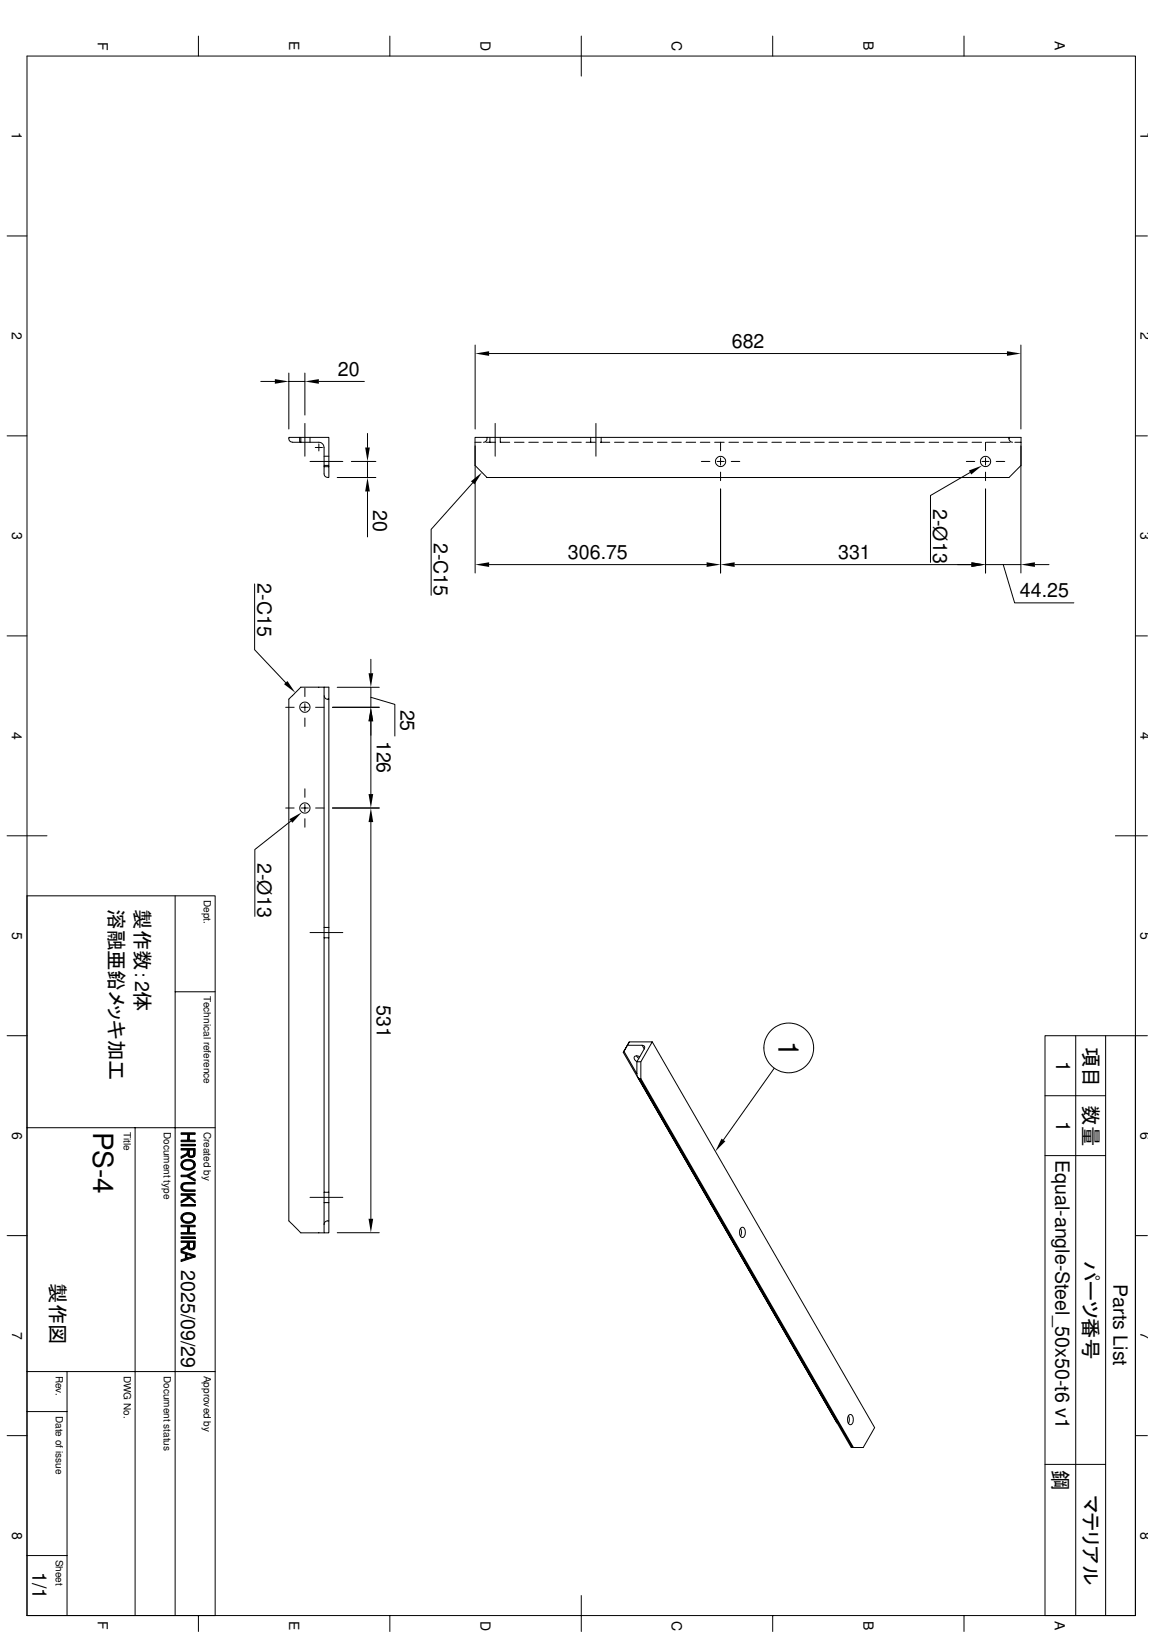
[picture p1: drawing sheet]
<svg xmlns="http://www.w3.org/2000/svg" width="210mm" height="297mm" viewBox="0 0 210 297" stroke-linecap="round" stroke-linejoin="round" font-family="sans-serif">
<g fill="none" stroke="#000" stroke-width=".18">
<path d="M4.9 10.2h201.6v283.8h-201.6zM36.1 6.6v3.6M70.9 6.6v3.6M105.7 6.6v7.2M140.5 6.6v3.6M175.3 6.6v3.6M1.3 42.9h3.6M206.5 42.9h2.2M1.3 79.3h3.6M47.4 69.4h2.6M52.5 79.6h2.2v.9h-1.5a.69 .69 0 0 1-.7-.9zM52.5 67.9v10.2"/>
<path d="M52.5 69.4h3M54.5 79.6v.9M54.7 79.6h5.1v5.1h-.9v-3.3a.94 .94 0 0 0-.9-.9h-3.3M55.5 67.9v7.6M55.5 77.1v5.9M56.4 79.6v.9M58 69.4h8.3M66.8 78.9v2.5M86.4 62.8v15.3M88.6 79.6a.7 .7 0 0 1-.7 .9M89 64.3h94.2M89.1 79.6v.9"/>
<path d="M90.1 77.1v5.9M91 79.6v.9h1.7M107.4 79.6v.9M108.4 77.1v5.9M109.3 79.6v.9M183.5 79.6a.7 .7 0 0 0 .7 .9M185.7 62.8v15.3M206.5 79.3h2.2M56.4 84h6M57.3 81.4h1.4M58 80.8v1.3M58.9 84.7v1.6a.72 .72 0 0 0 .9 .6v-2.2"/>
<path d="M58.9 84.9h.9M58.9 83h.9M61.3 86.9h7.1M63.9 84h4.5M66.8 84v2.9M66.8 89.5v8.2M86 87.9l-7.6 8.5v12M86.4 80.5h1.1M86.4 81.2v23.1M88.4 80.5h1.7M93.6 80.5h1.7M96.2 80.5h1.7"/>
<path d="M98.8 80.5h1.7M101.4 80.5h1.7M104 80.5h1.7M106.6 80.5h1.7M109.2 80.5h1.7M111.8 80.5h1.7M114.4 80.5h1.7M117 80.5h1.7M119.6 80.5h1.7M122.2 80.5h1.7M124.8 80.5h1.7M127.4 80.5h1.7"/>
<path d="M127.6 84h1.5M130 80.5h1.7M130.4 84h1.3M131.1 80.5v1.5M131.1 83.3v1.3M131.1 85.9v1.6M131.1 89v15.3M132.6 80.5h1.7M133 84h1.6M135.2 80.5h1.7M137.8 80.5h1.7M140.4 80.5h1.7"/>
<path d="M143 80.5h1.7M145.6 80.5h1.7M148.2 80.5h1.7M150.8 80.5h1.7M153.4 80.5h1.7M156 80.5h1.7M158.6 80.5h1.7M161.2 80.5h1.7M163.8 80.5h1.7M166.4 80.5h1.7M169 80.5h1.7M171.6 80.5h1.7"/>
<path d="M174.2 80.5h1.7M175.8 84h1.5M176.4 86l-7.2 4.2v12.2M176.8 80.5h1.7M178.6 84h1.3M179.3 80.5v1.5M179.3 83.3v1.3M179.3 85.9v1.6M179.3 89v15.3M179.4 80.5h1.7M181.2 84h1.6M182 80.5h1.7"/>
<path d="M184.6 80.5h1.1M185.7 84.7l-2.2 2.2h-94.9l-2.2-2.2v-5.1h99.3v24.7M1.3 115.7h3.6M46.3 106.3v12l5.7 5.9M67.5 120v2.5M89 102.8h39.5M133.6 102.8h43.1M179.3 102.8h6.4zM182.5 102.8l2.1 6.9h10.7M188.2 102.8h2.6M206.5 115.7h2.2M52 128.7h1.5"/>
<path d="M54.8 128.7h1.3M55.5 125.2v1.6M55.5 128.1v1.3M55.5 130.7v1.5M57.4 128.7h1.5M58.9 125.1h-4.2l-2.2 2.2v94.9l2.2 2.2h4.2M58.9 125.1h.9v2.2h-.2M58.9 125.1v97.7M59 126.6a.65 .65 0 0 0 .6 .7M59.8 127.3v94.9M60.5 128.7h8.5M61.3 125.1h7.7"/>
<path d="M67.5 125.1v3.6zM67.5 126.9l4.3 1.3v5.8M67.5 131.3v13.2M1.3 152.1h7.3M52 147.1h1.5M52.9 149.4l-6.5 5.2v12.2M54.8 147.1h1.3M55.5 143.6v1.5M55.5 146.4v1.3M55.5 149v1.6M57.4 147.1h1.5M60.5 147.1h8.5"/>
<path d="M67.5 149.6v72.2M202.9 152.1h5.8M4.9 163h34.2v131M31.9 163v131M56.4 169.7h6M58.9 170.7h.9M58.9 168.8h.9M1.3 188.5h3.6M31.9 180.5h7.2M113.5 191.3l-.1 .2zM113.5 191.3l2.3 4.1M114.1 190.2h2.7"/>
<path d="M114.5 189.6l-1 1.7zM114.5 189.6h4.1l-2 3.7h-.8l1.4-2.4M115.8 192.2l.4 .4M116.4 192.3a.62 .62 0 0 0-1.1 .3l.5 .7v2.1a.8 .8 0 0 0 .6 .9M116.4 196.3l38.6 67.2M116.6 193.3v3h-.2M116.6 196.3l38.6 67.2M116.8 190.3a.4 .4 0 0 1 .4 .2 .4 .4 0 0 1 0 .4M116.8 190.2l.4 .7M118.6 189.6l40.5 70.2-2.1 3.7h-2.2l-41.4-72M140.8 194.4l-9.2 13.1M190.1 199.4h11"/>
<path d="M195.7 188.5v105.5M201.1 188.5v105.5M206.5 188.5h-16.4v105.5M206.5 188.5h2.2M206.5 188.5v105.5M4.9 205.3h34.2M24.6 205.3v88.7M32.9 207.5h1.2l.3-1v1h1.1v.3h-2.6zM32.9 206.2h2.6v.3h-1.1l-.3 1v-1h-1.2zM32.9 208.3h2.6v.3h-2.6zM32.9 210.5l1-.5 .2-.4v.5l-.1 .2-1.1 .5zM32.9 209h2.6l-.1 1.4-.1 .1-.1-1.2h-.8l-.1 1.2-.2-.4v-.8h-1.2z"/>
<path d="M32.9 213.9h1.1l1.5 .8v.3l-1.5-.8h-1.1zM32.9 218.6l1.3-.7 .3 .2-1.6 .9zM32.9 217.3h2.6v.3h-2.6zM32.9 219.2h2.6v.3h-2.6zM33.1 215.5l.1-.1v.6a.56 .56 0 0 0 .8 .6h1.5v.2h-1.5a.84 .84 0 0 1-1-.3 .84 .84 0 0 1 .1-1zM33.2 211.3l.7-.3 .7 .1 .7 .3-.1 .6a1.15 1.15 0 0 0-1.8-.4l-.2 .3v.7l-.3-.5v-.4zM33.2 212a1.16 1.16 0 0 0 2 .3l.1-.9 .2 .3v.6l-.4 .5-.5 .1h-.8l-.5-.2zM33.2 215.4l.7-.2h1.6v.3h-1.5a.58 .58 0 0 0-.8 .5zM33.8 217.6h.4l1.3 1v.3zM34 213.9l1.5-.8v.3l-1.2 .7zM34.4 209.3v.6a.42 .42 0 0 0 .4 .5 .42 .42 0 0 0 .4-.4l.1 .5-.4 .2-.5-.1zM56.4 217.9h6"/>
<path d="M58.9 218.9h.9M58.9 217h.9M190.1 210.3h11M1.3 224.9h3.6M32.9 224.3h1.2l.3-1v1h1.1v.3h-2.6zM32.9 223h2.6v.3h-1.1l-.3 1v-1h-1.2zM32.9 225.1h2.6v.3h-2.6zM32.9 227.3l1-.5 .2-.4v.5l-.2 .3-1 .5zM32.9 225.9h2.6l-.1 1.3-.1 .2-.1-1.3h-.8v1.3l-.3-.4v-.9h-1.2zM32.9 227.7l2.6 .8v.3l-1.5-.5-.3 .8v-.9l-.8-.2zM32.9 229.3l.8-.2 .3-.8v.7l1.2-.4 .3 .2-2.6 .8zM33.1 221.1l.6-.4h1l.6 .3-.1 .7a1.15 1.15 0 0 0-1.8-.4l-.2 .3v.7l-.1-.1a.83 .83 0 0 1 0-1.1z"/>
<path d="M33.2 221.7l.1 .3 .2 .2 .9 .2a.77 .77 0 0 0 .8-.7l.1-.7 .2 .4v.6l-.4 .4-.7 .3-.6-.1-.5-.2zM34.4 226.1v.6a.42 .42 0 0 0 .4 .5 .42 .42 0 0 0 .4-.4l.1 .6-.4 .1-.5-.1zM59.1 222.5l.3-.3h.4v2.2h-.9zM61.3 224.4h7.7M134.7 223.6a1.38 1.38 0 0 1 0 1.4M134.8 223.5a.53 .53 0 0 1 .6 0 .53 .53 0 0 1 .2 .6 .82 .82 0 0 1-.7 1.1 1.29 1.29 0 0 1-.1-1.7zM206.5 224.9h2.2M4.9 256.9h7.3M4.9 249.6h34.2M12.2 249.6v44.4M152.2 258.9l.1 .2M154.3 257.7a1.38 1.38 0 0 1 0 1.4"/>
<path d="M154.5 257.5a.53 .53 0 0 1 .5 .1 .53 .53 0 0 1 .2 .6 .82 .82 0 0 1-.6 1.1 1.29 1.29 0 0 1-.1-1.8zM1.3 261.3h3.6M190.1 266.5h11M206.5 261.3h2.2M4.9 283.1h7.3M36.1 294v2.9M70.9 294v2.9M105.7 290.4v6.5M140.5 294v2.9M175.3 294v2.9"/>
<circle cx="131.1" cy="84" r=".93"/>
<circle cx="179.3" cy="84" r=".93"/>
<circle cx="55.5" cy="128.7" r=".93"/>
<circle cx="55.5" cy="147.1" r=".93"/>
<circle cx="143.5" cy="190.7" r="4.5"/>
</g>
<g fill="#000">
<path d="M50 69l2.5 .4-2.5 .4zM55.5 69.4l2.5-.4v.8zM86.4 64.3l2.6-.4v.9zM183.2 63.9l2.5 .4-2.5 .5zM66.4 81.4h.9l-.5 2.6zM66.8 86.9l.5 2.6h-.9zM85.7 87.6l2-1.6-1.4 2.2zM176.2 85.6l2.4-.9-1.9 1.7zM86.4 102.8l2.6-.5v.9zM128.5 102.3l2.6 .5-2.6 .4zM131.1 102.8l2.5-.5v.9zM176.7 102.3l2.6 .5-2.6 .4z"/>
<path d="M185.7 102.8l2.5-.5v.9zM51.7 124.5l.6-.5 1.4 2.1zM67.5 128.7l.4 2.6h-.9zM67 122.5h.9l-.4 2.6zM52.6 149.1l2.3-1.3-1.7 2zM67.5 147.1l.4 2.5h-.9zM67 144.5h.9l-.4 2.6zM131.2 207.2l.7 .5-1.8 1.9zM67 221.8h.9l-.4 2.6z"/>
<path d="M32.9 210.5l1-.5 .2-.4v.5l-.1 .2-1.1 .5z" fill-rule="evenodd"/>
<path d="M32.9 218.6l1.3-.7 .3 .2-1.6 .9z" fill-rule="evenodd"/>
<path d="M34.4 209.3v.6a.42 .42 0 0 0 .4 .5 .42 .42 0 0 0 .4-.4l.1 .5-.4 .2-.5-.1z" fill-rule="evenodd"/>
<path d="M33.2 211.3l.7-.3 .7 .1 .7 .3-.1 .6a1.15 1.15 0 0 0-1.8-.4l-.2 .3v.7l-.3-.5v-.4z" fill-rule="evenodd"/>
<path d="M32.9 207.5h1.2l.3-1v1h1.1v.3h-2.6z" fill-rule="evenodd"/>
<path d="M32.9 206.2h2.6v.3h-1.1l-.3 1v-1h-1.2z" fill-rule="evenodd"/>
<path d="M32.9 209h2.6l-.1 1.4-.1 .1-.1-1.2h-.8l-.1 1.2-.2-.4v-.8h-1.2z" fill-rule="evenodd"/>
<path d="M34 213.9l1.5-.8v.3l-1.2 .7z" fill-rule="evenodd"/>
<path d="M32.9 213.9h1.1l1.5 .8v.3l-1.5-.8h-1.1z" fill-rule="evenodd"/>
<path d="M33.1 215.5l.1-.1v.6a.56 .56 0 0 0 .8 .6h1.5v.2h-1.5a.84 .84 0 0 1-1-.3 .84 .84 0 0 1 .1-1z" fill-rule="evenodd"/>
<path d="M33.2 215.4l.7-.2h1.6v.3h-1.5a.58 .58 0 0 0-.8 .5z" fill-rule="evenodd"/>
<path d="M33.8 217.6h.4l1.3 1v.3z" fill-rule="evenodd"/>
<path d="M32.9 217.3h2.6v.3h-2.6z" fill-rule="evenodd"/>
<path d="M33.2 212a1.16 1.16 0 0 0 2 .3l.1-.9 .2 .3v.6l-.4 .5-.5 .1h-.8l-.5-.2z" fill-rule="evenodd"/>
<path d="M32.9 227.3l1-.5 .2-.4v.5l-.2 .3-1 .5z" fill-rule="evenodd"/>
<path d="M33.1 221.1l.6-.4h1l.6 .3-.1 .7a1.15 1.15 0 0 0-1.8-.4l-.2 .3v.7l-.1-.1a.83 .83 0 0 1 0-1.1z" fill-rule="evenodd"/>
<path d="M34.4 226.1v.6a.42 .42 0 0 0 .4 .5 .42 .42 0 0 0 .4-.4l.1 .6-.4 .1-.5-.1z" fill-rule="evenodd"/>
<path d="M32.9 224.3h1.2l.3-1v1h1.1v.3h-2.6z" fill-rule="evenodd"/>
<path d="M32.9 223h2.6v.3h-1.1l-.3 1v-1h-1.2z" fill-rule="evenodd"/>
<path d="M32.9 225.9h2.6l-.1 1.3-.1 .2-.1-1.3h-.8v1.3l-.3-.4v-.9h-1.2z" fill-rule="evenodd"/>
<path d="M32.9 227.7l2.6 .8v.3l-1.5-.5-.3 .8v-.9l-.8-.2z" fill-rule="evenodd"/>
<path d="M32.9 229.3l.8-.2 .3-.8v.7l1.2-.4 .3 .2-2.6 .8z" fill-rule="evenodd"/>
<path d="M33.2 221.7l.1 .3 .2 .2 .9 .2a.77 .77 0 0 0 .8-.7l.1-.7 .2 .4v.6l-.4 .4-.7 .3-.6-.1-.5-.2z" fill-rule="evenodd"/>
</g>
<path d="M32.9 208.4h2.6M32.9 219.4h2.6M32.9 225.2h2.6" fill="none" stroke="#000" stroke-width=".28"/>
<g font-size="5.1">
<text x="141.6" y="189.5" transform="rotate(90 141.6 189.5)">1</text>
<text x="16.9" y="206" transform="rotate(90 16.9 206)">PS-4</text>
</g>
<g font-size="3.7">
<text x="19.9" y="163" transform="rotate(90 19.9 163)">溶融亜鉛メッキ加工</text>
<text x="24.6" y="163" transform="rotate(90 24.6 163)">製作数：2体</text>
<text x="197.1" y="190.5" transform="rotate(90 197.1 190.5)">項目</text>
<text x="197.1" y="201.2" transform="rotate(90 197.1 201.2)">数量</text>
<text x="9.2" y="233.6" transform="rotate(90 9.2 233.6)">製作図</text>
<text x="197.1" y="229.5" transform="rotate(90 197.1 229.5)">パーツ番号</text>
<text x="191.6" y="267.5" transform="rotate(90 191.6 267.5)">鋼</text>
<text x="197.1" y="272" transform="rotate(90 197.1 272)">マテリアル</text>
</g>
<g font-size="3.6">
<text x="133.1" y="63.3">682</text>
<text x="61.5" y="68.4">20</text>
<text x="67.9" y="92.9" transform="rotate(90 67.9 92.9)">20</text>
<text x="169.8" y="92.6" transform="rotate(90 169.8 92.6)">2-Ø13</text>
<text x="78.9" y="98.8" transform="rotate(90 78.9 98.8)">2-C15</text>
<text x="103.3" y="101.7">306.75</text>
<text x="152.4" y="101.7">331</text>
<text x="46.8" y="106.2" transform="rotate(90 46.8 106.2)">2-C15</text>
<text x="185.5" y="108.7">44.25</text>
<text x="72.9" y="129.1" transform="rotate(90 72.9 129.1)">25</text>
<text x="68.5" y="134.8" transform="rotate(90 68.5 134.8)">126</text>
<text x="46.9" y="157.1" transform="rotate(90 46.9 157.1)">2-Ø13</text>
<text x="68.5" y="183" transform="rotate(90 68.5 183)">531</text>
<text x="192.1" y="193.1" transform="rotate(90 192.1 193.1)">1</text>
<text x="192.1" y="204" transform="rotate(90 192.1 204)">1</text>
<text x="192" y="211.2" transform="rotate(90 192 211.2)">Equal-angle-Steel_50x50-t6 v1</text>
<text x="32.9" y="231.1" transform="rotate(90 32.9 231.1)">2025/09/29</text>
<text x="202.6" y="233.7" transform="rotate(90 202.6 233.7)">Parts List</text>
<text x="5.9" y="286.1" transform="rotate(90 5.9 286.1)">1/1</text>
</g>
<g font-size="2.5">
<text x="17.8" y="7.6" transform="rotate(90 17.8 7.6)">F</text>
<text x="52.6" y="7.5" transform="rotate(90 52.6 7.5)">E</text>
<text x="87.4" y="7.5" transform="rotate(90 87.4 7.5)">D</text>
<text x="122.2" y="7.5" transform="rotate(90 122.2 7.5)">C</text>
<text x="157" y="7.5" transform="rotate(90 157 7.5)">B</text>
<text x="191.9" y="7.5" transform="rotate(90 191.9 7.5)">A</text>
<text x="2.2" y="24" transform="rotate(90 2.2 24)">1</text>
<text x="207.4" y="24" transform="rotate(90 207.4 24)">1</text>
<text x="2.2" y="60.4" transform="rotate(90 2.2 60.4)">2</text>
<text x="207.4" y="60.4" transform="rotate(90 207.4 60.4)">2</text>
<text x="2.2" y="96.8" transform="rotate(90 2.2 96.8)">3</text>
<text x="207.5" y="96.8" transform="rotate(90 207.5 96.8)">3</text>
<text x="2.2" y="133.2" transform="rotate(90 2.2 133.2)">4</text>
<text x="207.4" y="133.2" transform="rotate(90 207.4 133.2)">4</text>
<text x="2.2" y="169.6" transform="rotate(90 2.2 169.6)">5</text>
<text x="207.5" y="169.6" transform="rotate(90 207.5 169.6)">5</text>
<text x="2.2" y="206" transform="rotate(90 2.2 206)">6</text>
<text x="207.5" y="206" transform="rotate(90 207.5 206)">6</text>
<text x="2.2" y="242.4" transform="rotate(90 2.2 242.4)">7</text>
<text x="207.5" y="242.4" transform="rotate(90 207.5 242.4)">7</text>
<text x="2.2" y="278.8" transform="rotate(90 2.2 278.8)">8</text>
<text x="207.5" y="278.8" transform="rotate(90 207.5 278.8)">8</text>
<text x="17.8" y="295.1" transform="rotate(90 17.8 295.1)">F</text>
<text x="52.6" y="295" transform="rotate(90 52.6 295)">E</text>
<text x="87.4" y="295" transform="rotate(90 87.4 295)">D</text>
<text x="122.2" y="295" transform="rotate(90 122.2 295)">C</text>
<text x="157" y="295" transform="rotate(90 157 295)">B</text>
<text x="191.9" y="295" transform="rotate(90 191.9 295)">A</text>
</g>
<g font-size="1.8">
<text x="37.1" y="163.8" transform="rotate(90 37.1 163.8)">Dept.</text>
<text x="37.1" y="181.2" transform="rotate(90 37.1 181.2)">Technical reference</text>
<text x="22.5" y="206" transform="rotate(90 22.5 206)">Title</text>
<text x="29.8" y="206" transform="rotate(90 29.8 206)">Document type</text>
<text x="37.1" y="206" transform="rotate(90 37.1 206)">Created by</text>
<text x="10.2" y="250.4" transform="rotate(90 10.2 250.4)">Rev.</text>
<text x="22.5" y="250.4" transform="rotate(90 22.5 250.4)">DWG No.</text>
<text x="29.8" y="250.4" transform="rotate(90 29.8 250.4)">Document status</text>
<text x="37.1" y="250.4" transform="rotate(90 37.1 250.4)">Approved by</text>
<text x="10.2" y="257.7" transform="rotate(90 10.2 257.7)">Date of issue</text>
<text x="10.2" y="283.9" transform="rotate(90 10.2 283.9)">Sheet</text>
</g>
</svg>
